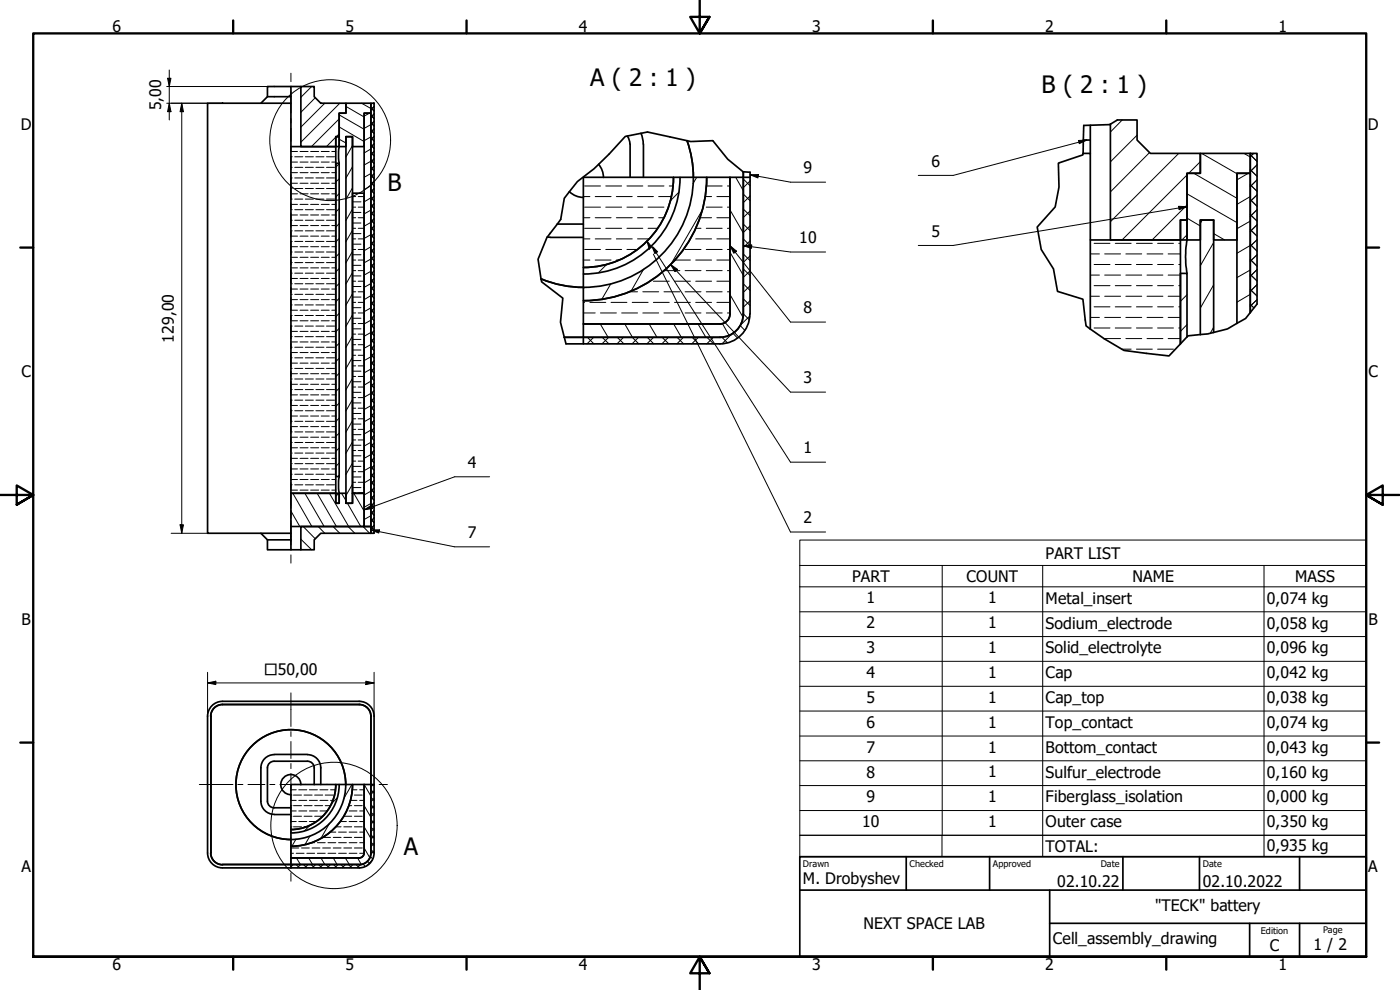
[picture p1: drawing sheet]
<svg xmlns="http://www.w3.org/2000/svg" width="420mm" height="297mm" viewBox="0 0 420 297" stroke-linecap="round" stroke-linejoin="round" font-family="sans-serif">
<g fill="none" stroke="#000" stroke-width=".3">
<path d="M93.5 26l-3.2 3.2M94.6 29.3l-4.3 4.4M97.5 31l-7.2 7.1M101.8 38.1l7.5 4.4M101.8 34.5l7.5 4.3M101.8 35.7l-8.3 8.3M102 31l-11.7 11.7M103.8 31.9l5.5 3.2M103.8 33.6l-.4 .4M108.5 31l2.8 1.6M110.9 34l-1.6 .8M111.3 39.1l1 1"/>
<path d="M111.3 36.8l1 1M111.3 34.6l1 1M111.3 32.4l1 .9M112.2 31l.1 .1M112.3 36.4l-1 1-2 1.1M112.3 38.7l-1 .9M112.3 34.1l-1 1.1M112.3 31.9l-1 1M336.8 36l-3.6 3.6M87.3 59.7h.4M87.3 58.2h2M87.3 56.6h.4"/>
<path d="M87.3 55h2M87.3 53.4h.4M87.3 51.8h2M87.3 50.2h.4M87.3 48.6h2M87.3 47h.4M87.3 45.5h2M88.5 59.7h2.4M88.5 56.6h2.4M88.5 53.4h2.4M88.5 50.2h2.4M88.5 47h2.4"/>
<path d="M90 58.2h2.5M90 55h2.5M90 51.8h2.5M90 48.6h2.5M90 45.5h2.5M91.6 59.7h2.4M91.6 56.6h2.4M91.6 53.4h2.4M91.6 50.2h2.4M91.6 47h2.4M93.2 58.2h2.4M93.2 55h2.4"/>
<path d="M93.2 51.8h2.4M93.2 48.6h2.4M93.2 45.5h2.4M94.8 59.7h2.4M94.8 56.6h2.4M94.8 53.4h2.4M94.8 50.2h2.4M94.8 47h2.4M96.4 58.2h2.4M96.4 55h2.4M96.4 51.8h2.4M96.4 48.6h2.4"/>
<path d="M96.4 45.5h2.4M98 59.7h2.4M98 56.6h2.4M98 53.4h2.4M98 50.2h2.4M98 47h2.4M99.6 58.2h1.2M99.6 55h1.2M99.6 51.8h1.2M99.6 48.6h1.2M99.6 45.5h1.2M101.8 58.1l-1 1"/>
<path d="M101.8 53.6l-1 1M101.8 49.1l-1 1.1M101.8 40.2l-3.8 3.8M101.8 41.8l2 1.1M105.8 43.7l-2 3.4M105.8 50l-2 3.5M105.8 56.4l-2 3.4M105.8 59h.9M107.5 59h1.8M111.3 59.4l-2.2 1.2M111.3 55.7l-2 1.2M111.3 52.1l-2 1.1"/>
<path d="M111.3 48.4l-2 1.1M111.3 44.7l-2 1.2M111.3 41.1l-2 1.1M111.3 59.3l1 1M111.3 57.1l1 .9M111.3 54.8l1 1M111.3 52.6l1 1M111.3 50.3l1 1M111.3 48.1l1 1M111.3 45.8l1 1M111.3 43.5l1 1.1M111.3 41.3l1 1"/>
<path d="M112.3 52.1l-1 1M112.3 58.9l-1 1M112.3 56.6l-1 1M112.3 54.3l-1 1.1M112.3 49.8l-1 1M112.3 47.6l-1 1M112.3 45.4l-1 .9M112.3 43.1l-1 1M112.3 40.9l-1 1M175.1 59h1.9M175.5 55.8h4.7M178.6 59h4.8"/>
<path d="M181.8 55.8h4.8M185 59h4.7M188.2 55.8h4.7M191.3 59h4.8M194.5 55.8h4.8M197.7 59h3.7M200.9 55.8h1M203.7 57.7l-2.6 2.6M209.1 53.2l-1.1 1.9M211.6 59h2M212 55.8h4.7M215.1 59h4"/>
<path d="M218.3 55.8h.8M220.8 53.2l2.3 4M223.1 58.2l2 2M223.1 53.7l2 2M225.1 54.3l-2 2M225.1 58.8l-2 2M341.2 40.6l-8 8M345 45.8l-11.8 11.8M353.8 46l-20.6 20.5M356.2 58.2l15 8.6M356.2 52.5l-19.5 19.5M358.3 52l12.9 7.5"/>
<path d="M360.2 48.5l-3.5 3.5M360.6 46l10.6 6.1M373.3 46l1.9 1.1M374.6 52l-3.4 2M375.2 59l-4 2.3M375.2 59.9l2.1 2M375.2 55.4l2.1 2M375.2 50.9l2.1 2M375.2 46.4l2.1 2M376.2 46l-1 1M377.3 49.5l-2.1 2M377.3 58.5l-2.1 1.9"/>
<path d="M377.3 54l-2.1 2M87.3 78.8h.4M87.3 77.2h2M87.3 75.6h.4M87.3 74h2M87.3 72.4h.4M87.3 70.9h2M87.3 69.3h.4M87.3 67.7h2M87.3 66.1h.4M87.3 64.5h2M87.3 62.9h.4"/>
<path d="M87.3 61.3h2M88.5 78.8h2.4M88.5 75.6h2.4M88.5 72.4h2.4M88.5 69.3h2.4M88.5 66.1h2.4M88.5 62.9h2.4M90 77.2h2.5M90 74h2.5M90 70.9h2.5M90 67.7h2.5M90 64.5h2.5"/>
<path d="M90 61.3h2.5M91.6 78.8h2.4M91.6 75.6h2.4M91.6 72.4h2.4M91.6 69.3h2.4M91.6 66.1h2.4M91.6 62.9h2.4M93.2 77.2h2.4M93.2 74h2.4M93.2 70.9h2.4M93.2 67.7h2.4M93.2 64.5h2.4"/>
<path d="M93.2 61.3h2.4M94.8 78.8h2.4M94.8 75.6h2.4M94.8 72.4h2.4M94.8 69.3h2.4M94.8 66.1h2.4M94.8 62.9h2.4M96.4 77.2h2.4M96.4 74h2.4M96.4 70.9h2.4M96.4 67.7h2.4M96.4 64.5h2.4"/>
<path d="M96.4 61.3h2.4M98 78.8h2.4M98 75.6h2.4M98 72.4h2.4M98 69.3h2.4M98 66.1h2.4M98 62.9h2.4M99.6 77.2h1.2M99.6 74h1.2M99.6 70.9h1.2M99.6 67.7h1.2M99.6 64.5h1.2"/>
<path d="M99.6 61.3h1.2M101.8 76.1l-1 1M101.8 71.6l-1 1M101.8 67.1l-1 1M101.8 62.6l-1 1M105.8 62.7l-2 3.5M105.8 69.1l-2 3.4M105.8 75.4l-2 3.5M105.8 78h.9M105.8 74.9h.9M105.8 71.7h.9M105.8 68.5h.9"/>
<path d="M105.8 65.3h.9M105.8 62.2h.9M105.9 79.6h2.4M105.9 76.4h2.4M105.9 73.3h2.4M105.9 70.1h2.4M105.9 66.9h2.4M105.9 63.7h2.4M105.9 60.6h2.4M107.5 78h1.8M107.5 74.9h1.8M107.5 71.7h1.8"/>
<path d="M107.5 68.5h1.8M107.5 65.3h1.8M107.5 62.2h1.8M109.1 79.6h.2M109.1 76.4h.2M109.1 73.3h.2M109.1 70.1h.2M109.1 66.9h.2M109.1 63.7h.2M111.3 77.7l-2 1.2M111.3 74l-2 1.2M111.3 70.4l-2 1.2"/>
<path d="M111.3 66.7l-2 1.2M111.3 63l-2 1.2M111.3 79.5l1 1M111.3 77.3l1 .9M111.3 75l1 1M111.3 72.8l1 1M111.3 70.5l1 1M111.3 68.2l1 1.1M111.3 66l1 1M111.3 63.8l1 1M111.3 61.5l1 1M112.3 70.1l-1 .9"/>
<path d="M112.3 79l-1 1.1M112.3 76.8l-1 1M112.3 74.5l-1 1.1M112.3 72.3l-1 1M112.3 67.8l-1 1M112.3 65.6l-1 1M112.3 63.3l-1 1M112.3 61.1l-1 1M175.1 78h1.9M175.1 71.7h1.9M175.1 65.3h1.9M175.5 74.9h4.7"/>
<path d="M175.5 68.5h4.7M175.5 62.2h4.7M178.6 78h4.8M178.6 71.7h4.8M178.6 65.3h4.8M181.8 74.9h4.8M181.8 68.5h4.8M181.8 62.2h4.8M182.2 79.2l-2.6 2.6M185 78h.6M185 71.7h4.7M185 65.3h4.7"/>
<path d="M188.2 74.9h3M188.2 68.5h4.7M188.2 62.2h4.7M191.3 71.7h3.5M191.3 65.3h4.8M194.5 68.5h2.9M194.5 62.2h4.8M197.7 65.3h1.5M202.5 78h4.7M205.6 74.9h4.8M207.1 71.7h.1M208.8 78h4.8"/>
<path d="M208.8 71.7h4.8M208.8 68.5h1.6M210 65.3h3.6M210.7 63.2l-9.2 15.8M212 74.9h4.7M212 68.5h4.7M212 62.2h4.7M215.1 78h4M215.1 71.7h4M215.1 65.3h4M218.3 74.9h.8M218.3 68.5h.8"/>
<path d="M218.3 62.2h.8M219.1 75.7l4 6.9M219.1 63l4 6.9M223.1 76.2l2 2M223.1 71.7l2 2M223.1 67.2l2 2M223.1 62.7l2 2M225.1 63.3l-2 2M225.1 67.7l-2 2.1M225.1 72.2l-2 2.1M225.1 76.8l-2 1.9M327.2 76.2h2.7"/>
<path d="M328.4 79.4h4.7M328.4 73h4.7M331.5 76.2h4.8M334.7 79.4h4.8M334.7 73h4.8M337.9 76.2h4.7M341.1 79.4h4.7M341.1 73h4.7M344.2 76.2h4.8M347.4 79.4h4.8M347.4 73h4.8M350.6 76.2h3.7"/>
<path d="M353.8 79.4h.5M353.8 73h.5M356.2 70.5l-1.5 1.5M356.2 65.5l4 2.3M356.2 61.5l-10.4 10.5M360.8 66l-.6 1M364.2 72.8l-4 6.9M364.2 70.1l3.3 1.9M375.2 73.6l-4 2.4M375.2 66.3l-4 2.3M375.2 77.8l2.1 2.1M375.2 73.3l2.1 2.1"/>
<path d="M375.2 68.9l2.1 2M375.2 64.4l2.1 1.9M377.3 67.4l-2.1 2.1M377.3 76.4l-2.1 2M377.3 71.9l-2.1 2M377.3 62.9l-2.1 2M87.3 99.4h2M87.3 97.8h.4M87.3 96.3h2M87.3 94.7h.4M87.3 93.1h2M87.3 91.5h.4"/>
<path d="M87.3 89.9h2M87.3 88.3h.4M87.3 86.7h2M87.3 85.1h.4M87.3 83.6h2M87.3 82h.4M87.3 80.4h2M88.5 97.8h2.4M88.5 94.7h2.4M88.5 91.5h2.4M88.5 88.3h2.4M88.5 85.1h2.4"/>
<path d="M88.5 82h2.4M90 99.4h2.5M90 96.3h2.5M90 93.1h2.5M90 89.9h2.5M90 86.7h2.5M90 83.6h2.5M90 80.4h2.5M91.6 97.8h2.4M91.6 94.7h2.4M91.6 91.5h2.4M91.6 88.3h2.4"/>
<path d="M91.6 85.1h2.4M91.6 82h2.4M93.2 99.4h2.4M93.2 96.3h2.4M93.2 93.1h2.4M93.2 89.9h2.4M93.2 86.7h2.4M93.2 83.6h2.4M93.2 80.4h2.4M94.8 97.8h2.4M94.8 94.7h2.4M94.8 91.5h2.4"/>
<path d="M94.8 88.3h2.4M94.8 85.1h2.4M94.8 82h2.4M96.4 99.4h2.4M96.4 96.3h2.4M96.4 93.1h2.4M96.4 89.9h2.4M96.4 86.7h2.4M96.4 83.6h2.4M96.4 80.4h2.4M98 97.8h2.4M98 94.7h2.4"/>
<path d="M98 91.5h2.4M98 88.3h2.4M98 85.1h2.4M98 82h2.4M99.6 99.4h1.2M99.6 96.3h1.2M99.6 93.1h1.2M99.6 89.9h1.2M99.6 86.7h1.2M99.6 83.6h1.2M99.6 80.4h1.2M101.8 98.5l-1 1.1"/>
<path d="M101.8 94l-1 1M101.8 89.5l-1 1M101.8 85.1l-1 .9M101.8 80.6l-1 1M105.8 81.8l-2 3.4M105.8 88.1l-2 3.5M105.8 94.5l-2 3.4M105.8 97.1h.9M105.8 93.9h.9M105.8 90.7h.9M105.8 87.6h.9M105.8 84.4h.9"/>
<path d="M105.8 81.2h.9M105.9 98.7h2.4M105.9 95.5h2.4M105.9 92.3h2.4M105.9 89.1h2.4M105.9 86h2.4M105.9 82.8h2.4M107.5 97.1h1.8M107.5 93.9h1.8M107.5 90.7h1.8M107.5 87.6h1.8M107.5 84.4h1.8"/>
<path d="M107.5 81.2h1.8M109.1 98.7h.2M109.1 95.5h.2M109.1 92.3h.2M109.1 89.1h.2M109.1 86h.2M109.1 82.8h.2M111.3 96.1l-2 1.1M111.3 92.4l-2 1.1M111.3 88.7l-2 1.2M111.3 85.1l-2 1.1M111.3 81.4l-2 1.1"/>
<path d="M111.3 97.5l1 1M111.3 95.2l1 1M111.3 92.9l1 1.1M111.3 90.7l1 1M111.3 88.4l1 1.1M111.3 86.2l1 1M111.3 84l1 1M111.3 81.7l1 1M112.3 83.6l-1 .9M112.3 99.2l-1 1.1M112.3 97l-1 1M112.3 94.7l-1 1"/>
<path d="M112.3 92.5l-1 1M112.3 90.3l-1 1M112.3 88l-1 1M112.3 85.8l-1 1M112.3 81.3l-1 1M175.1 97.1h.4M175.1 93.9h3.5M175.1 90.7h.4M175.4 86.2l-.3 .5M177 97.1h4.8M177 90.7h4.8M180.1 97.2l2.4 4"/>
<path d="M180.2 93.9h4.8M183.3 85.1l-2.6 4.6M183.4 97.1h4.8M183.4 90.7h4.8M186.6 93.9h4.7M187.5 97.2l2.3 4M188.7 87.6h2.6M189.7 97.1h4.8M189.7 90.7h4.8M192.9 93.9h4.8M192.9 87.6h4.8M193.2 80.8l-3.8 6.5"/>
<path d="M194.8 97.2l2.4 4M196.1 97.1h4.8M196.1 90.7h4.8M196.1 84.4h4.8M199.3 93.9h4.7M199.3 87.6h4.7M199.3 81.2h4.7M202.2 97.2l2.3 4M202.4 97.1h4.8M202.4 90.7h4.8M202.4 84.4h4.8M205.6 93.9h4.8"/>
<path d="M205.6 87.6h4.8M205.6 81.2h4.8M208.8 97.1h4.8M208.8 90.7h4.8M208.8 84.4h4.8M209.5 97.2l2.3 4M212 93.9h4.7M212 87.6h4.7M212 81.2h4.7M215.1 97.1h1.9M215.1 90.7h4M215.1 84.4h4"/>
<path d="M216.8 97.1l2 3.5M218.3 93.9h.8M218.3 87.6h.8M218.3 81.2h.8M219.1 88.4l3.8 6.7M220 100l1.4 1.5M223.1 94.2l1.8 1.8M223.1 89.6l2 2.1M223.1 85.1l2 2.1M223.1 80.7l2 2M225 94.8l-2.9 2.8 1.5 1.6M225.1 81.3l-2 1.9"/>
<path d="M225.1 85.7l-2 2M225.1 90.2l-2 2M327.2 95.2h2.7M327.2 88.9h2.7M327.2 82.5h2.7M328.4 98.4h4.7M328.4 92.1h4.7M328.4 85.7h4.7M331.5 95.2h4.8M331.5 88.9h4.8M331.5 82.5h4.8M334.7 98.4h4.8"/>
<path d="M334.7 92.1h4.8M334.7 85.7h4.8M337.9 95.2h4.7M337.9 88.9h4.7M337.9 82.5h4.7M341.1 98.4h4.7M341.1 92.1h4.7M341.1 85.7h4.7M344.2 95.2h4.8M344.2 88.9h4.8M344.2 82.5h4.8M347.4 98.4h4.8"/>
<path d="M347.4 92.1h4.8M347.4 85.7h4.8M350.6 95.2h3.7M350.6 88.9h3.7M350.6 82.5h3.7M353.8 98.4h.5M353.8 92.1h.5M353.8 85.7h.5M356.2 97.4l-1.9 2M356.2 88.4l-1.9 2M364.2 85.5l-4 6.9M364.2 98.2l-1 1.8"/>
<path d="M375.2 88.3l-4 2.4M375.2 81l-4 2.3M375.2 91.3l1.1 1.1M375.2 86.9l2.1 1.9M375.2 82.3l2.1 2M377.3 89.9l-2.1 2M377.3 85.4l-2.1 2M377.3 80.9l-2.1 2M87.3 118.5h2M87.3 116.9h.4M87.3 115.3h2M87.3 113.7h.4"/>
<path d="M87.3 112.1h2M87.3 110.5h.4M87.3 109h2M87.3 107.4h.4M87.3 105.8h2M87.3 104.2h.4M87.3 102.6h2M87.3 101h.4M88.5 116.9h2.4M88.5 113.7h2.4M88.5 110.5h2.4M88.5 107.4h2.4"/>
<path d="M88.5 104.2h2.4M88.5 101h2.4M90 118.5h2.5M90 115.3h2.5M90 112.1h2.5M90 109h2.5M90 105.8h2.5M90 102.6h2.5M91.6 116.9h2.4M91.6 113.7h2.4M91.6 110.5h2.4M91.6 107.4h2.4"/>
<path d="M91.6 104.2h2.4M91.6 101h2.4M93.2 118.5h2.4M93.2 115.3h2.4M93.2 112.1h2.4M93.2 109h2.4M93.2 105.8h2.4M93.2 102.6h2.4M94.8 116.9h2.4M94.8 113.7h2.4M94.8 110.5h2.4M94.8 107.4h2.4"/>
<path d="M94.8 104.2h2.4M94.8 101h2.4M96.4 118.5h2.4M96.4 115.3h2.4M96.4 112.1h2.4M96.4 109h2.4M96.4 105.8h2.4M96.4 102.6h2.4M98 116.9h2.4M98 113.7h2.4M98 110.5h2.4M98 107.4h2.4"/>
<path d="M98 104.2h2.4M98 101h2.4M99.6 118.5h1.2M99.6 115.3h1.2M99.6 112.1h1.2M99.6 109h1.2M99.6 105.8h1.2M99.6 102.6h1.2M101.8 116.5l-1 1M101.8 112l-1 1M101.8 107.5l-1 1M101.8 103l-1 1"/>
<path d="M105.8 100.8l-2 3.5M105.8 107.2l-2 3.4M105.8 113.5l-2 3.5M105.8 119.9l-2 3.4M105.8 119.3h.9M105.8 116.1h.9M105.8 113h.9M105.8 109.8h.9M105.8 106.6h.9M105.8 103.4h.9M105.8 100.3h.9M105.9 117.7h2.4"/>
<path d="M105.9 114.5h2.4M105.9 111.4h2.4M105.9 108.2h2.4M105.9 105h2.4M105.9 101.8h2.4M107.5 119.3h1.8M107.5 116.1h1.8M107.5 113h1.8M107.5 109.8h1.8M107.5 106.6h1.8M107.5 103.4h1.8M107.5 100.3h1.8"/>
<path d="M109.1 117.7h.2M109.1 114.5h.2M109.1 111.4h.2M109.1 105h.2M109.1 101.8h.2M111.3 118l-2 1.2M111.3 114.3l-2 1.3M111.3 110.7l-2 1.2M111.3 107l-2.2 1.2M111.3 103.4l-2 1.1M111.3 119.9l1 1M111.3 117.7l1 1"/>
<path d="M111.3 115.4l1 1M111.3 113.1l1 1.1M111.3 110.9l1 1M111.3 108.7l1 1M111.3 106.4l1 1M111.3 104.2l1 1M111.3 102l1 .9M112.3 115l-1 .9M112.3 101.5l-1 1M112.3 100.7l-1-1-2 1.2M112.3 119.4l-1 1M112.3 117.2l-1 1"/>
<path d="M112.3 112.7l-1 1M112.3 110.5l-1 1M112.3 108.3l-1 .9M112.3 106l-1 1M112.3 103.7l-1 1.1M175.1 101.1v.1M176.3 101.2l1.9 2M178.2 101.2l-2.1 2M180.7 101.2l2.1 2M182.7 101.2l-2 2M185.2 101.2l2.1 2M187.1 101.2l-1.9 2"/>
<path d="M189.7 101.2l2 2M191.6 101.2l-1.9 2M194.2 101.2l2 2M196.2 101.2l-2.1 2M198.7 101.2l2 2M200.6 101.2l-2 2M203.2 101.2l2 2M205.1 101.2l-2 2M207.7 101.2l2 2M209.6 101.2l-2 2M212.2 101.2l2 2M214.1 101.2l-2 2"/>
<path d="M216.6 101.1l1.7 1.8M219.6 100.3l-2.9 2.9M331.5 101.6h4.8M336.6 104.8h2.9M337.9 101.6h4.7M341.1 104.8h4.7M344.2 101.6h4.8M347.4 104.8h4.8M350.6 101.6h3.7M87.3 139.1h.4M87.3 137.5h2M87.3 135.9h.4"/>
<path d="M87.3 134.4h2M87.3 132.8h.4M87.3 131.2h2M87.3 129.6h.4M87.3 128h2M87.3 126.4h.4M87.3 124.8h2M87.3 123.2h.4M87.3 121.7h2M87.3 120.1h.4M88.5 139.1h2.4M88.5 135.9h2.4"/>
<path d="M88.5 132.8h2.4M88.5 129.6h2.4M88.5 126.4h2.4M88.5 123.2h2.4M88.5 120.1h2.4M90 137.5h2.5M90 134.4h2.5M90 131.2h2.5M90 128h2.5M90 124.8h2.5M90 121.7h2.5M91.6 139.1h2.4"/>
<path d="M91.6 135.9h2.4M91.6 132.8h2.4M91.6 129.6h2.4M91.6 126.4h2.4M91.6 123.2h2.4M91.6 120.1h2.4M93.2 137.5h2.4M93.2 134.4h2.4M93.2 131.2h2.4M93.2 128h2.4M93.2 124.8h2.4M93.2 121.7h2.4"/>
<path d="M94.8 139.1h2.4M94.8 135.9h2.4M94.8 132.8h2.4M94.8 129.6h2.4M94.8 126.4h2.4M94.8 123.2h2.4M94.8 120.1h2.4M96.4 137.5h2.4M96.4 134.4h2.4M96.4 131.2h2.4M96.4 128h2.4M96.4 124.8h2.4"/>
<path d="M96.4 121.7h2.4M98 139.1h2.4M98 135.9h2.4M98 132.8h2.4M98 129.6h2.4M98 126.4h2.4M98 123.2h2.4M98 120.1h2.4M99.6 137.5h1.2M99.6 134.4h1.2M99.6 131.2h1.2M99.6 128h1.2"/>
<path d="M99.6 124.8h1.2M99.6 121.7h1.2M101.8 138.9l-1 1M101.8 134.4l-1 1M101.8 130l-1 .9M101.8 125.5l-1 1M101.8 121l-1 1M105.8 126.2l-2 3.5M105.8 132.6l-2 3.4M105.8 138.9l-2 3.5M105.8 138.4h.9M105.8 135.2h.9"/>
<path d="M105.8 132h.9M105.8 128.8h.9M105.8 125.7h.9M105.8 122.5h.9M105.9 139.9h2.4M105.9 136.8h2.4M105.9 133.6h2.4M105.9 130.4h2.4M105.9 127.2h2.4M105.9 124.1h2.4M105.9 120.9h2.4M107.5 138.4h1.8"/>
<path d="M107.5 135.2h1.8M107.5 132h1.8M107.5 128.8h1.8M107.5 125.7h1.8M107.5 122.5h1.8M109.1 139.9h.2M109.1 136.8h.2M109.1 133.6h.2M109.1 130.4h.2M109.1 127.2h.2M109.1 124.1h.2M109.1 120.9h.2"/>
<path d="M111.3 136.4l-2 1.1M111.3 132.7l-2 1.1M111.3 129l-2 1.2M111.3 125.4l-2 1.1M111.3 121.7l-2 1.2M111.3 137.8l1 1.1M111.3 135.6l1 1M111.3 133.4l1 1M111.3 131.1l1 1M111.3 128.9l1 1M111.3 126.7l1 .9M111.3 124.4l1 1"/>
<path d="M111.3 122.2l1 1M112.3 139.7l-1 .9M112.3 137.4l-1 1M112.3 135.2l-1 1M112.3 133l-1 .9M112.3 130.7l-1 1M112.3 128.4l-1 1.1M112.3 126.2l-1 1M112.3 123.9l-1 1.1M112.3 121.7l-1 1M87.3 147.1h2M87.3 145.5h.4"/>
<path d="M87.3 143.9h2M87.3 142.3h.4M87.3 140.7h2M87.3 153.3l2.7 4.7M87.9 148l5.7 10M88.5 145.5h2.4M88.5 142.3h2.4M90 147.1h2.5M90 143.9h2.5M90 140.7h2.5M91 158l3.6 3.7M91.5 148l5.8 10"/>
<path d="M91.6 145.5h2.4M91.6 142.3h2.4M93.2 147.1h2.4M93.2 143.9h2.4M93.2 140.7h2.4M94.8 145.5h2.4M94.8 142.3h2.4M95.2 148l5.8 10M95.5 158l2 2M96.4 147.1h2.4M96.4 143.9h2.4M96.4 140.7h2.4"/>
<path d="M98 145.5h2.4M98 142.3h2.4M98.9 148l5.7 10M99.6 147.1h1.2M99.6 143.9h1.2M99.6 140.7h1.2M99.9 158l2.1 2M101.7 148l-.9 .9M102.5 148l1.3 2.2M104.3 151l4 7M104.5 158l2 2M105.8 145.3l-2 3.4"/>
<path d="M105.8 147.9h.9M105.8 144.7h.9M105.8 141.5h.9M105.9 146.3h2.4M105.9 143.1h2.4M106.2 148l3.1 5.3M107.5 147.9h1.8M107.5 144.7h1.8M107.5 141.5h1.8M109 158l1.9 2M109.1 146.3h.2M109.1 143.1h.2"/>
<path d="M111.3 154.7l-2 1.2M111.3 151.1l-2 1.1M111.3 143.7l-2 1.2M111.3 140.1l-2 1.1M111.3 158l1 1.1M111.3 155.8l1 1M111.3 153.6l1 1M111.3 151.3l1 1M111.3 149.1l1 1M111.3 146.9l1 .9M111.3 144.6l1 1M111.3 142.4l1 1"/>
<path d="M111.3 140.1l1 1M112.3 146.4l-1 1-2 1.1M112.3 159.9l-.1 .1M112.3 157.6l-1 1M112.3 155.4l-1 1M112.3 153.1l-1 1M112.3 150.9l-1 1M112.3 148.6l-1 1.1M112.3 144.1l-1 1M112.3 141.9l-1 1M90.3 161.8l3.2 3.2M87.3 238.6h.1"/>
<path d="M87.3 235.4h.1M87.3 237h1.6M88.1 238.6h2.4M88.1 235.4h2.4M89.7 237h2.4M91.2 238.6h2.5M91.2 235.4h2.5M92.8 237h2.4M94.4 238.6h2.4M94.4 235.4h2.4M96 237h2.4M97.6 238.6h2.4"/>
<path d="M97.6 235.4h2.4M99.2 237h1.4M100.8 235.4h.1M101.2 239.4l-1.8 1.8M105.5 238.6h.1M105.6 235.4l-2.4 4.2M105.7 237h1.4M106.4 238.6h2.3M107.9 237h1.4M109.3 235.4l2 3.5M111.3 239.2l1 1M111.3 237l1 .9"/>
<path d="M112.3 235.7l-.3-.3-.7 .7M112.3 237.3l-1 1.1M112.3 239.6l-1 1M87.3 248.1h.1M87.3 244.9h.1M87.3 241.7h.1M87.3 246.5h1.6M87.3 243.3h1.6M87.3 240.1h1.6M87.3 256h.8M87.3 254.4h2.4M88 259.4l-.7 .7 .3 .3"/>
<path d="M88.1 248.1h2.4M88.1 244.9h2.4M88.1 241.7h2.4M88.8 251.8l-1.2 2.1M88.8 259.4l1.1 1M88.9 256h2.3M89 257.4l1.2 2M89.7 246.5h2.4M89.7 243.3h2.4M89.7 240.1h2.4M90.2 259.4l-1 1M90.5 254.4h2.3"/>
<path d="M91.1 259.4l1 1M91.2 248.1h.7M91.2 244.9h2.5M91.2 241.7h2.5M92.1 256h2.3M92.5 259.4l-1 1M92.6 257.4l1.2 2M92.8 246.5h2.1M92.8 243.3h2.4M92.8 240.1h2.4M93 250.8l-1.4 2.6M93.2 247.5l-1.8 1.8"/>
<path d="M93.3 252.8h1.1M93.3 259.4l1.1 1M93.7 254.4h2.3M94.4 244.9h2.4M94.4 241.7h2.4M94.7 259.4l-1 1M95.2 256h2.4M95.2 252.8h2.4M95.6 259.4l1 1M96 243.3h2.2M96 240.1h2.4M96.3 257.4l1.2 2"/>
<path d="M96.8 254.4h2.4M96.8 251.3h2.4M97 259.4l-1.1 1M97.6 241.7h1.6M97.8 259.4l1 1M98.4 256h2.4M98.4 252.8h2.4M98.8 247.2l-2.5 4.3M99 249.7h1.8M99.2 240.1h.7M99.2 259.4l-1 1M100 257.4l1.2 2"/>
<path d="M100 254.4h2.4M100 251.3h2.4M100.1 259.4l1 1M100.7 248.1h1.7M101.5 259.4l-1 1M101.6 256h2.3M101.6 252.8h2.3M101.6 249.7h2.3M102 246.5h1.9M102.3 259.4l1 1M103.2 248.1h2.3M103.2 244.9h2.3"/>
<path d="M103.2 254.4h2.3M103.2 251.3h2.3M103.6 257.4l1.2 2M103.7 259.4l-1 1M104.6 259.4l.9 1M104.6 241.7h.9M104.8 246.5h2.3M104.8 243.3h2.3M104.8 256h2.3M104.8 252.8h2.3M104.8 249.7h2.3M105.2 240.1h1.9"/>
<path d="M105.9 259.4l-.9 1M106.4 248.1h2.3M106.4 244.9h2.3M106.4 241.7h2.3M106.4 254.4h2.3M106.4 251.3h2.3M106.8 259.4l1 1M107.3 257.4l1.1 1.9M107.9 246.5h1.4M107.9 243.3h1.4M107.9 240.1h1.4M107.9 256h1.4"/>
<path d="M107.9 252.8h1.4M107.9 249.7h1.4M108.3 259.3l-1.1 1.1M108.9 259.2l.7 .8M109.3 254.4l1.6 2.9M109.3 248.1l2 3.5M109.3 241.7l2 3.5M110.2 258.4l.8 .7M111.1 257l.8 .7M111.3 254.9l1 1M111.3 252.7l1 1M111.3 250.4l1 1"/>
<path d="M111.3 248.1l1 1.1M111.3 245.9l1 1M111.3 243.7l1 1M111.3 241.4l1 1M111.7 258.1l-1.7 1.7M112.3 241.9l-1 .9M112.3 244.1l-1 1M112.3 246.3l-1 1M112.3 248.6l-1 .9M112.3 250.8l-1 1M112.3 253l-1 1M112.3 255.3l-1.1 1.1"/>
</g>
<g fill="none" stroke="#000" stroke-width=".51">
<path d="M62.3 31h25v129h-25zM80.3 29v-3h7v5M87.3 29h-7l-2 2M87.3 26h3M90.3 26h4v3l2 2h7.5v3h-2v7h-1v3h-10.5zM103.8 31h7.5v3h-2v10h-3.5v-3h-2v3h-2v-10h2zM109.3 34h2v124h-2zM111.3 31h1v129h-1zM192.4 40l.5 1.6 .1 1.6M327.2 37.6v8.4M335.3 36h5.9v6l4 4h15v6h-4v14h-1.9v6h-21.1v-34.7M87.3 44h13.5v104h-13.5h13.5v3h1v-3h2v3h2v-3h3.5v10h-22"/>
<path d="M100.8 49h1v94h-1zM100.8 41h1v3h-1zM101.8 44l-.2 1.5 .2 3.5M103.8 41h2v110h-2zM105.8 58h3.5v90h-3.5zM170.9 57.5l2.2 1.4 2 .3M179.7 49.3l.9 1.6 .5 2.3M181.1 53.2h-6v50h41a9 9 0 0 0 8.9-9M181.1 53.2h12M188.2 40.8l.8 1.9 .1 10.5M193.1 53.2h32M193.1 43.2v10"/>
<path d="M202.1 53.2a27 27 0 0 1-27 27M204.1 53.2a29 29 0 0 1-29 29M208.1 53.2a33 33 0 0 0-1.9-10.9 33 33 0 0 1-8.4 34.9 33 33 0 0 1-35.4 6.5M212.1 53.2a37 37 0 0 1-37 37M219.1 53.2v41M223.1 51.5v42.7M225.1 51.7v42.5M325.1 46h2.1v52.7M325.1 42h2.1M360.2 46h15v6h-4v20h-7v-6h-4v6h-4v-20h4zM164.2 71.1l.9 .1M165.1 71.2h10"/>
<path d="M167.3 67.2h7.8M327.2 72h27.1v31.2v-21.2h1.9v19.1M354.3 66h1.9v6h-1.9zM356.2 72a28.5 28.5 0 0 0 0 10M219.1 94.2a3 3 0 0 1-3 3h-41M223.1 94.2a7 7 0 0 1-7 7h-46.7M364.2 99.7v-33.7h-4v34.4M377.3 91.2v-45.2h-2.1v47.8v-41.8h-4v45M169.9 103.2h5.2M90.3 158h21v2h-15l-2 2v3h-4zM100.8 148h1v3h-1zM101.8 143l-.2 1.5 .2 3.5"/>
<path d="M78.3 160l2 2v3h7M80.3 162h7M87.3 160v5h3M63.2 214.9a3.5 3.5 0 0 1 3.6-3.5h41a3.5 3.5 0 0 1 3.5 3.5v41a3.5 3.5 0 0 1-3.5 3.5M63.3 214.9v41M63.9 211.5a4.5 4.5 0 0 1 2.9-1.1h41a4.5 4.5 0 0 1 4.5 4.5v41a4.5 4.5 0 0 1-4.5 4.5h-41a4.5 4.5 0 0 1-4.5-4.5v-41a4.5 4.5 0 0 1 1.6-3.4zM78.3 230.4v10a4 4 0 0 0 4 3.9M80.3 230.4v10a2 2 0 0 0 2 2M82.3 226.4a4 4 0 0 0-4 4M82.3 228.4a2 2 0 0 0-2 2M82.3 228.4h10a2 2 0 0 1 2 2M82.3 226.4h10"/>
<path d="M90.3 235.4a3 3 0 0 0-3-3 3 3 0 0 0-3 3 3 3 0 0 0 3 3M92.3 226.4a4 4 0 0 1 4 4M94.3 235.4h-7v25M94.3 235.4h18M94.3 230.4v5M96.3 230.4v5M100.8 235.4a13.5 13.5 0 0 1-13.5 13.5M101.8 235.4a14.5 14.5 0 0 1-14.5 14.5M103.8 235.4a16.5 16.5 0 0 0-16.5-16.5 16.5 16.5 0 0 0-16.5 16.5 16.5 16.5 0 0 0 16.5 16.5M103.8 235.4a16.5 16.5 0 0 1-16.5 16.5M105.8 235.4a18.5 18.5 0 0 1-18.5 18.5M109.3 235.4v20.5a1.49 1.49 0 0 1-1.5 1.5h-20.5"/>
<path d="M63.2 255.9a3.5 3.5 0 0 0 3.6 3.5M66.8 259.4h41M82.3 244.4h5M82.3 242.4h5"/>
</g>
<path d="M335.3 36l-2.2 1.4-7.9 .2-.2 8.9-7.4 2.4 .2 7.2-1.1 6-5.4 6 1.2 6.8 3.7 5.8 1.2 6.7 7.6 2.4 .9 8 5.5 3.8 5.9 3.5 13.5 1.7 5.8-6a39.4 39.4 0 0 0 11.8-2.1l5.4-3.1 3.5-4.4M225.1 51.7l-2.1-.2-4.6-3.8-4.5-5.5-6.6 .3-13-2.9-6.7 1.3a77.3 77.3 0 0 1-14.3 13.6l-3.9 5-1.1 6.3-4.2 5.4-2.6 6.6 1.1 6.8 6.3 4.9-.7 7.2 1.7 6.5" fill="none" stroke="#000" stroke-width=".51"/>
<g fill="none" stroke="#000" stroke-width=".3">
<circle cx="99.1" cy="42.1" r="18.1"/>
<circle cx="100.2" cy="247.7" r="19"/>
</g>
<g fill="none" stroke="#000" stroke-width=".3">
<path d="M225.1 52.4h2.5l-.1 1zM225.1 52.4l12.1 2.3h10.6M323.7 42.1l2.5-.1-2.3 1.1zM326.2 42l-40.1 10.6h-10.5M194.2 72.3l1.3 1.6M195.1 74.2l-.9-1.9 .6 2.5 .2-.1M195.8 74.2l41.4 64.5h10.6M196 74.1l1.4 1.5-.9 .5-.7-1.9M196.1 76.2l41.1 83.4h10.6M201.2 79.4l2.1 1.4-.7 .7zM201.2 79.4l36 38.3h10.6M219.1 73.7l1.9 1.7-.8 .6z"/>
<path d="M219.1 73.7l18.1 22.9h10.6M223.1 73.7l2.5-.2-.1 1zM223.1 73.7l14.1 1.9h10.6M353.7 61.9l2.5 .1-2.3 .9zM356.2 62l-70.1 11.6h-10.5M109.3 153l2.1-1.4 .4 1zM111.3 159h2.6l-.2 .9zM111.3 159l25.2 5.1h10.4M146.9 143.1h-10.4l-27.2 9.9M240 169.7v-7.7h170v7.7M240 169.7h170v6.4M240 169.7v80.9h170v-74.5"/>
<path d="M240 176.1h170M282.8 169.7v80.9M312.9 169.7v87.3M379.3 169.7v87.3M240 183.6h170M240 191h170M240 198.4h170M240 205.9h170M240 213.3h170M240 220.8h170M240 228.3h170M240 235.7h170"/>
<path d="M240 257v-6.4h170v6.4h-170h170M240 243.2h170M282.7 250.6v6.4"/>
</g>
<g fill="none" stroke="#000" stroke-width=".7">
<path d="M70 6.1v3.9M140 6.1v3.9M210 0v10l-2.9-4.9h5.8l-2.9 4.9 2.9-4.9M280 6.1v3.9M350 6.1v3.9M6.1 74.3h3.9M410 74.3h3.9M0 148.5h10l-5-2.8v5.7l5-2.9-5 2.9M420 148.5h-10l5-2.8v5.7l-5-2.9 5 2.9M6.1 222.8h3.9M410 222.8h3.9M10 287.1v-277.1h400v277.1h-400h400"/>
<path d="M70 287.1v3.8M140 287.1v3.8M212.9 292l-2.9-4.9 2.9 4.9h-5.8l2.9-4.9v9.9M280 287.1v3.8M350 287.1v3.8"/>
</g>
<path d="M240 257h170v30.1h-170zM272 257v10.1M297 257v10.1M337 257v10.1M360 257v10.1M390 257v10.1M240 267.1h170M315 277h95M315 267.1v20M375 277v10.1M390 277v10.1" fill="none" stroke="#000" stroke-width=".51"/>
<g fill="none" stroke="#000" stroke-width=".3">
<path d="M50 31h16.8M50 26h32.3M50.3 23.5h1l-.5 2.5zM50.8 31l.5 2.5h-1zM50.8 21v15M54.5 31l.6 2.5h-1.1zM54.5 31v129M54 157.5h1.1l-.6 2.5zM51.4 160h10.9M62.3 204.9l2.5-.5v1zM62.3 204.9h50M62.3 201.7v13.2"/>
<path d="M109.8 204.4l2.5 .5-2.5 .5zM112.3 201.7v13.2"/>
</g>
<g fill="#000">
<path d="M50.3 23.5h1l-.5 2.5z" fill-rule="evenodd"/>
<path d="M50.8 31l.5 2.5h-1z" fill-rule="evenodd"/>
<path d="M54.5 31l.6 2.5h-1.1z" fill-rule="evenodd"/>
<path d="M54 157.5h1.1l-.6 2.5z" fill-rule="evenodd"/>
<path d="M62.3 204.9l2.5-.5v1z" fill-rule="evenodd"/>
<path d="M109.8 204.4l2.5 .5-2.5 .5z" fill-rule="evenodd"/>
</g>
<g fill="#000">
<path d="M225.1 52.4h2.5l-.1 1z" fill-rule="evenodd"/>
<path d="M323.7 42.1l2.5-.1-2.3 1.1z" fill-rule="evenodd"/>
<path d="M194.2 72.3l1.5 2-.9 .5z" fill-rule="evenodd"/>
<path d="M195.6 73.7l1.8 1.9-.9 .5z" fill-rule="evenodd"/>
<path d="M219.1 73.7l1.9 1.7-.8 .6z" fill-rule="evenodd"/>
<path d="M223.1 73.7l2.5-.2-.1 1z" fill-rule="evenodd"/>
<path d="M353.7 61.9l2.5 .1-2.3 .9z" fill-rule="evenodd"/>
<path d="M201.2 79.4l2.1 1.4-.7 .7z" fill-rule="evenodd"/>
<path d="M109.3 153l2.1-1.4 .4 1z" fill-rule="evenodd"/>
<path d="M111.3 159h2.6l-.2 .9z" fill-rule="evenodd"/>
</g>
<g fill="none" stroke="#000" stroke-width=".3">
<path d="M87.3 22v2.5M87.3 27.5v6.5M87.3 35.5v1.4M87.3 38.5v3.9M87.3 43.9v1.5M87.3 46.9v4M87.3 52.4v7.4M87.3 60.9v2M87.3 63.9v4.3M87.3 69.3v1.9M87.3 72.3v4.2M87.3 77.8v1.8"/>
<path d="M87.3 80.8v4.1M87.3 86.3v1.6M87.3 89.3v3.9M87.3 94.7v1.6M87.3 97.7v4M87.3 103v1.7M87.3 106v4.2M87.3 111.4v1.7M87.3 114.4v4.3M87.3 119.7v2M87.3 122.7v4.4M87.3 128.1v2"/>
<path d="M87.3 131.1v4.5M87.3 136.4v2.2M87.3 139.4v4.7M87.3 144.8v2.3M87.3 147.8v4.7M87.3 153.1v2.4M87.3 156.1v7.4M87.3 166.5v2.5M87.3 207.9v10.1M87.3 219.5v1.5M59.8 235.4h10.1M71.4 235.4h1.5"/>
<path d="M74.4 235.4h5.1M81 235.4h1.5M84 235.4h5.1M87.3 222.5v5.1M87.3 229.1v1.5M87.3 232.1v5.1M87.3 238.7v1.5M90.6 235.4h1.5M93.6 235.4h5.1M100.2 235.4h1.5M103.2 235.4h7.6M113.8 235.4h2.5"/>
<path d="M87.3 241.7v5.1M87.3 248.3v1.5M87.3 251.3v7.6M87.3 261.9v2.5"/>
</g>
<g font-size="7.2">
<text x="177.2" y="25.8">A ( 2 : 1 )</text>
<text x="312.6" y="28.1">B ( 2 : 1 )</text>
<text x="116.3" y="57.3">B</text>
<text x="121.2" y="256.7">A</text>
</g>
<g font-size="4.8">
<text x="33.7" y="9.6">6</text>
<text x="103.7" y="9.6">5</text>
<text x="173.7" y="9.6">4</text>
<text x="243.7" y="9.6">3</text>
<text x="313.7" y="9.6">2</text>
<text x="383.7" y="9.6">1</text>
<text x="48.4" y="33.1" transform="rotate(-90 48.4 33.1)">5,00</text>
<text x="6.2" y="38.9">D</text>
<text x="410.5" y="38.9">D</text>
<text x="241.2" y="51.9">9</text>
<text x="279.5" y="50">6</text>
<text x="279.5" y="71">5</text>
<text x="239.8" y="72.9">10</text>
<text x="241.2" y="94">8</text>
<text x="52.1" y="102.8" transform="rotate(-90 52.1 102.8)">129,00</text>
<text x="6.4" y="113.1">C</text>
<text x="410.7" y="113.1">C</text>
<text x="241.2" y="114.9">3</text>
<text x="241.2" y="136">1</text>
<text x="140.4" y="140.4">4</text>
<text x="140.4" y="161.4">7</text>
<text x="241.2" y="157">2</text>
<text x="313.8" y="167.6">PART LIST</text>
<text x="255.7" y="174.6">PART</text>
<text x="290.1" y="174.7">COUNT</text>
<text x="339.9" y="174.6">NAME</text>
<text x="388.7" y="174.7">MASS</text>
<text x="260" y="181">1</text>
<text x="296.5" y="181">1</text>
<text x="313.8" y="181.2">Metal_insert</text>
<text x="380.2" y="181.2">0,074 kg</text>
<text x="6.4" y="187.4">B</text>
<text x="260" y="188.5">2</text>
<text x="296.5" y="188.5">1</text>
<text x="313.8" y="188.6">Sodium_electrode</text>
<text x="380.2" y="188.6">0,058 kg</text>
<text x="410.7" y="187.4">B</text>
<text x="260" y="196">3</text>
<text x="296.5" y="195.9">1</text>
<text x="313.8" y="196">Solid_electrolyte</text>
<text x="380.2" y="196">0,096 kg</text>
<text x="260" y="203.4">4</text>
<text x="296.5" y="203.4">1</text>
<text x="313.8" y="203.4">Cap</text>
<text x="380.2" y="203.5">0,042 kg</text>
<text x="260" y="210.9">5</text>
<text x="296.5" y="210.9">1</text>
<text x="313.8" y="210.9">Cap_top</text>
<text x="380.2" y="210.9">0,038 kg</text>
<text x="260" y="218.4">6</text>
<text x="296.5" y="218.3">1</text>
<text x="313.8" y="218.3">Top_contact</text>
<text x="380.2" y="218.4">0,074 kg</text>
<text x="260" y="225.8">7</text>
<text x="296.5" y="225.8">1</text>
<text x="313.8" y="225.8">Bottom_contact</text>
<text x="380.2" y="225.9">0,043 kg</text>
<text x="260" y="233.3">8</text>
<text x="296.5" y="233.2">1</text>
<text x="313.8" y="233.3">Sulfur_electrode</text>
<text x="380.2" y="233.3">0,160 kg</text>
<text x="260" y="240.7">9</text>
<text x="296.5" y="240.7">1</text>
<text x="313.8" y="240.8">Fiberglass_isolation</text>
<text x="380.2" y="240.8">0,000 kg</text>
<text x="258.8" y="248.2">10</text>
<text x="296.5" y="248.1">1</text>
<text x="313.8" y="248.2">Outer case</text>
<text x="380.2" y="248.2">0,350 kg</text>
<text x="313.8" y="255.6">TOTAL:</text>
<text x="380.2" y="255.2">0,935 kg</text>
<text x="6.4" y="261.7">A</text>
<text x="410.7" y="261.7">A</text>
<text x="241" y="265.1">M. Drobyshev</text>
<text x="317.3" y="266">02.10.22</text>
<text x="361" y="266">02.10.2022</text>
<text x="346.6" y="273.4">&quot;TECK&quot; battery</text>
<text x="259.1" y="278.8">NEXT SPACE LAB</text>
<text x="316" y="283.4">Cell_assembly_drawing</text>
<text x="381.1" y="285.3">C</text>
<text x="394.2" y="285">1 / 2</text>
<text x="33.7" y="290.9">6</text>
<text x="103.7" y="290.9">5</text>
<text x="173.7" y="290.9">4</text>
<text x="243.7" y="290.9">3</text>
<text x="313.7" y="290.9">2</text>
<text x="383.7" y="290.9">1</text>
</g>
<text font-size="4.6" x="79.2" y="202.5">□50,00</text>
<g font-size="2.7">
<text x="241" y="260">Drawn</text>
<text x="273" y="260.1">Checked</text>
<text x="298" y="260.1">Approved</text>
<text x="330.3" y="260">Date</text>
<text x="361" y="260">Date</text>
<text x="378.4" y="280.1">Edition</text>
<text x="397.1" y="280">Page</text>
</g>
</svg>
